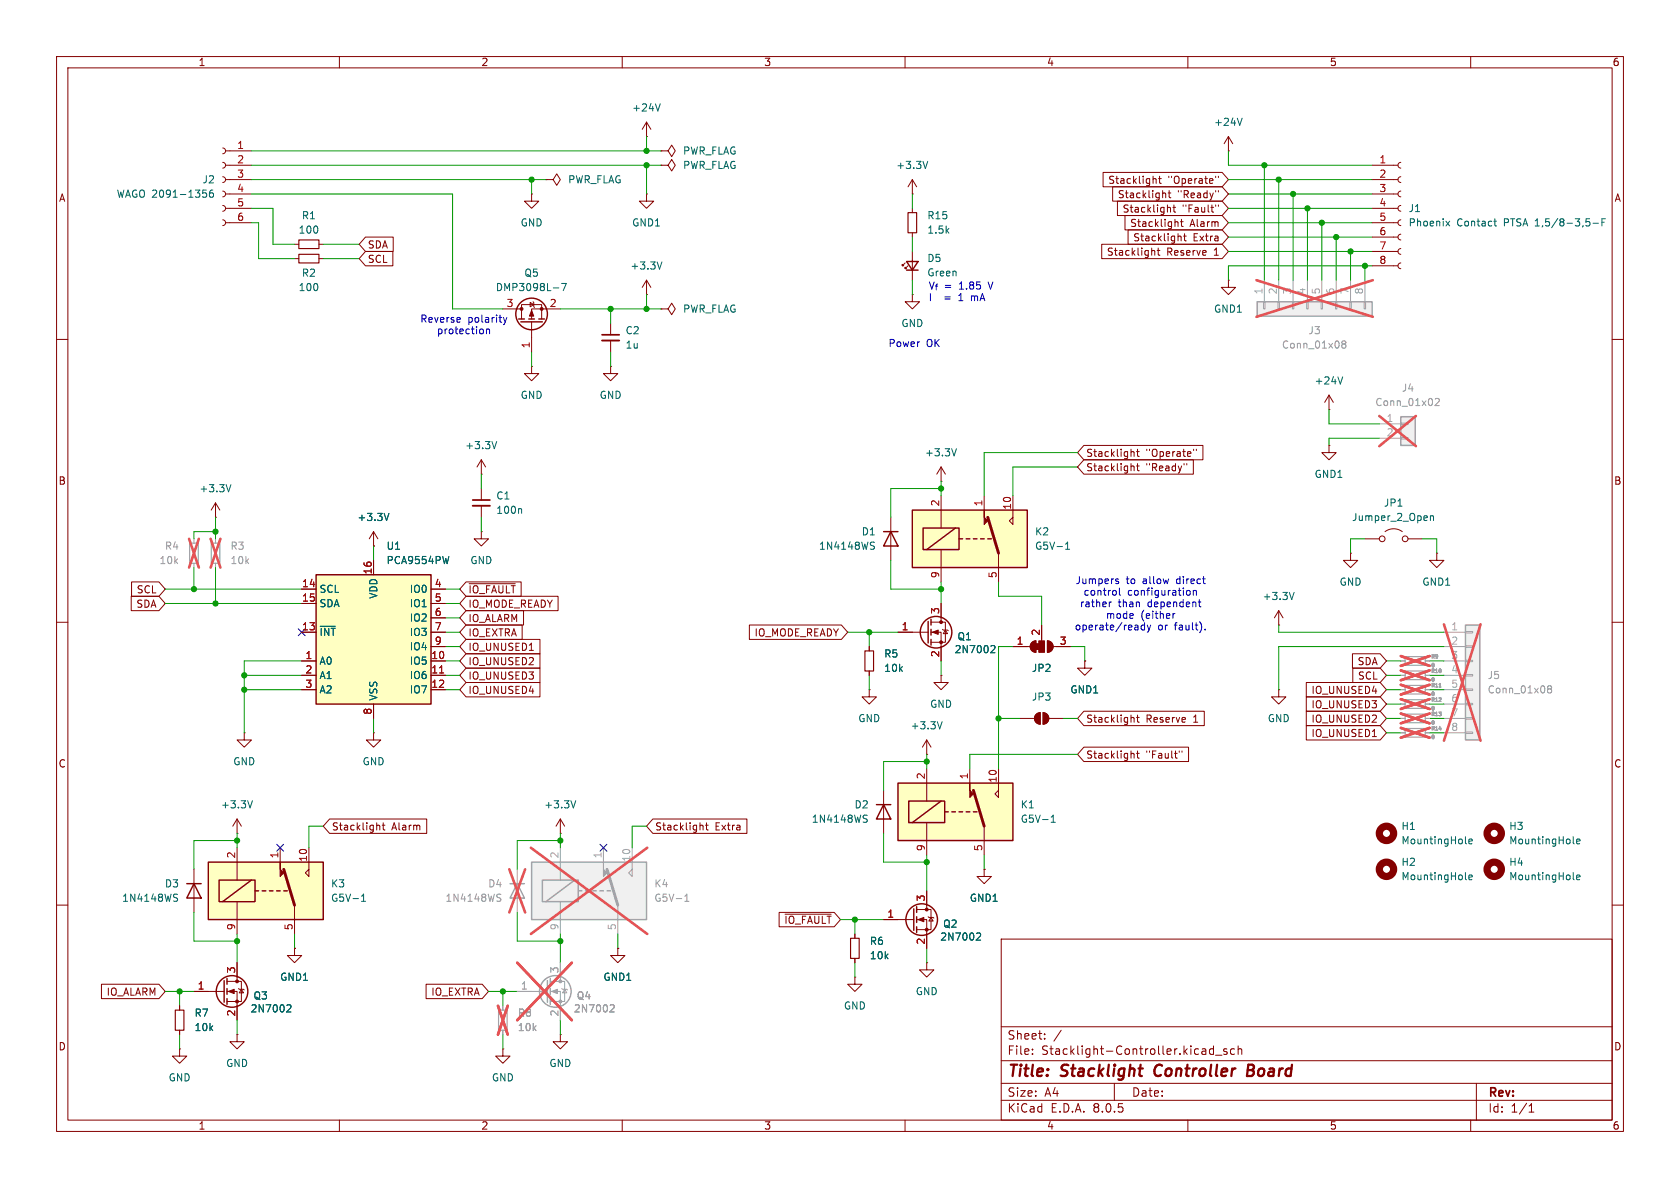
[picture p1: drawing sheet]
<svg xmlns="http://www.w3.org/2000/svg" width="297mm" height="210mm" viewBox="0 0 297 210" stroke-linecap="round" stroke-linejoin="round" font-family="sans-serif">
<g fill="none" stroke="#840000" stroke-width=".18">
<path d="M10 10h277v190h-277zM12 12h273v186h-273zM60 10v2M110 10v2M160 10v2M210 10v2M260 10v2M10 60h2M285 60h2M234.9 72.4h.1M234.9 78.7v1.3h-1.2l1.2 1.3 1.3-1.3h-1.3M234.9 78.7h.1"/>
<path d="M234.9 69.9l.8 1.2M234.9 69.9v2.5M234.9 69.9l-.7 1.2M10 110h2M153.7 114.3v.8M153.7 118.6v.8M179.1 114.3h3M182.4 113.6l.7-.3v2a1.02 1.02 0 0 1-.9-.6 1.02 1.02 0 0 1 .2-1.1zM184.1 110.5v2.8M185.2 113.3a1.02 1.02 0 0 1 1 1 1.02 1.02 0 0 1-1 1zM186.2 114.3h3M285 110h2"/>
<path d="M153.7 121.9v1.3h1.2l-1.2 1.3-1.3-1.3h1.3M153.7 121.9h.1M10 160h2M285 160h2M177 166h108v32h-108zM60 198v2M110 198v2M160 198v2M177 194.5h108M177 191.5h108M177 187.5h108M177 181.5h108"/>
<path d="M182.5 186.3v.1M182.5 185.5v.1M184.7 183.6v.1M184.7 182.8v.1M187.6 182.1l-1.3 2M197 191.5v3M210 198v2M214.5 184.9v1.5M214.5 185.5l-.4-.1-.3 .3v.4l.2 .2h.5M214.9 186.5h1.1M216.9 185.5l-.4-.1-.2 .2 .1 .2 .5 .2v.3h-.6M218.2 185.5l-.4-.1-.3 .3v.4l.2 .2h.5"/>
<path d="M218.9 185.5l.2-.1 .4 .1v.9M218.9 184.9v1.5M260 198v2M261 191.5v6.5M270.3 196.6h.9M270.3 195.5l.4-.4v1.5"/>
</g>
<path d="M204.4 188.5a1.27 1.27 0 0 0 0 1.6M220.6 189.2h.6M221.2 189.2l.3 .1M221.4 188.2h-.7l-.3 2 1-.1M221.4 189.1l-.2 .1" fill="none" stroke="#840000" stroke-width=".4"/>
<g fill="#840000" stroke="#840000" stroke-width=".18">
<path d="M183.1 113.8h.5v1h-.5z"/>
<path d="M182.4 113.6l.7-.3v2a1.02 1.02 0 0 1-.9-.6 1.02 1.02 0 0 1 .2-1.1z"/>
<path d="M183.6 113.3h1.1v2h-1.1z"/>
<path d="M185.2 113.3a1.02 1.02 0 0 1 1 1 1.02 1.02 0 0 1-1 1z"/>
</g>
<path d="M237.4 66.6l-.5 1.3" fill="none" stroke="#006464" stroke-width=".18"/>
<path d="M152.9 115.1h1.5v3.5h-1.5z" fill="none" stroke="#840000" stroke-width=".2"/>
<path d="M247.6 73.7h2.6v5h-2.6z" fill="#f0f0f0"/>
<path d="M243.8 74.9h3.8M243.8 77.5h3.8M247.6 77.3h1.3v.3h-1.3zM247.6 74.8h1.3v.3h-1.3z" fill="none" stroke="#a1a1a1" stroke-width=".18"/>
<path d="M247.6 73.7h2.6v5h-2.6z" fill="none" stroke="#a1a1a1" stroke-width=".25"/>
<path d="M253.7 70.6l.5-.2 .3 .4-.8 .9h.8" fill="none" stroke="#989898" stroke-width=".18"/>
<path d="M243.8 73.5l6.5 5.4M250.3 73.5l-6.5 5.4" fill="none" stroke="#e65255" stroke-width=".46"/>
<path d="M222.2 53.3h20.4v2.6h-20.4z" fill="#f0f0f0"/>
<g fill="none" stroke="#a1a1a1" stroke-width=".18">
<path d="M223.4 53.3h.2v1.3h-.2zM223.5 49.5v3.8M225.9 53.3h.3v1.3h-.3zM226.1 49.5v3.8M228.5 53.3h.2v1.3h-.2zM228.6 49.5v3.8M231 53.3h.3v1.3h-.3zM231.1 49.5v3.8M233.6 53.3h.2v1.3h-.2zM233.7 49.5v3.8M236.1 53.3h.2v1.3h-.2zM236.2 49.5v3.8"/>
<path d="M238.6 53.3h.3v1.3h-.3zM238.8 49.5v3.8M241.2 53.3h.2v1.3h-.2zM241.3 49.5v3.8"/>
</g>
<path d="M222.2 53.3h20.4v2.6h-20.4z" fill="none" stroke="#a1a1a1" stroke-width=".25"/>
<path d="M237.5 60.8l-.3-.2 .3-.3h.2l.2 .2-.2 .3M237.5 60.8l-.3 .3 .1 .3 .2 .1h.3l.1-.2v-.2l-.2-.3M237.5 60.8h.2" fill="none" stroke="#989898" stroke-width=".18"/>
<path d="M222.1 49.5l20.6 6.5M242.7 49.5l-20.6 6.5" fill="none" stroke="#e65255" stroke-width=".46"/>
<path d="M238.8 97.8v1.3h1.2l-1.2 1.2-1.3-1.2h1.3M238.8 97.8h.1M226.1 110.5h.1M226.1 108l-.8 1.2M226.1 108v2.5M226.1 108l.7 1.2" fill="none" stroke="#840000" stroke-width=".18"/>
<path d="M228.8 104.7l-.4 1.3" fill="none" stroke="#006464" stroke-width=".18"/>
<path d="M161.3 90.2h20.3v10.1h-20.3z" fill="#ffffc2"/>
<g fill="none" stroke="#840000" stroke-width=".18">
<path d="M166.4 85.1h.1M166.4 82.6v2.5M166.4 87.6v5.7M166.4 97.2v5.7M166.4 82.6l-.8 1.2M166.4 82.6l.7 1.2M174 87.6v2.6M176.5 97.8v5.1M179.1 87.6v5.1l-.7-.6 .7-.7M241.3 95.3h2.5M244.9 94a2.54 2.54 0 0 1 3 0M248.9 95.3h2.6"/>
<path d="M158.7 111.8h5.4M164.6 111.8h1.8v5M164.6 110h2.5v3.5h-2.5M166.4 119.4v1.3h1.2l-1.2 1.2-1.3-1.2h1.3M166.4 119.4h.1M166.4 106.7v3.3M166.6 111.3l.2 .1h.7l.1 .1M167.1 111.4l.4 .6h-.7zM163.8 133.4h.1M163.8 130.8l-.7 1.3M163.8 130.8v2.6M163.8 130.8l.8 1.3"/>
<path d="M180.3 127h2.6M183.2 126.3l.7-.3v2a1.02 1.02 0 0 1-.9-.6 1.02 1.02 0 0 1 .2-1.1zM184.4 126a1.02 1.02 0 0 1 1 1 1.02 1.02 0 0 1-1 1zM185.4 127h2.6M99.1 182.9v1.3h1.2l-1.2 1.2-1.3-1.2h1.3M99.1 182.9h.1"/>
<circle cx="244.3" cy="95.3" r=".51"/>
<circle cx="248.4" cy="95.3" r=".51"/>
</g>
<g fill="none" stroke="#840000" stroke-width=".25">
<path d="M161.3 90.2h20.3v10.1h-20.3zM163.2 93.3h6.3v3.9h-6.3zM168.9 93.3l-5.1 3.9M169.5 95.3h.7M170.8 95.3h.6M172.1 95.3h.6M173.4 95.3h.6M174.6 95.3h.7M164.1 109.9v3.8M164.6 109.5v1M164.6 111.3v1M164.6 113v1"/>
<circle cx="165.5" cy="111.8" r="2.79"/>
</g>
<path d="M174.6 91.4l1.9 6.4" fill="none" stroke="#840000" stroke-width=".51"/>
<g fill="#840000" stroke="#840000" stroke-width=".18">
<path d="M174 90.2v1.2l.6 .7-.6 .6z"/>
<path d="M164.8 111.8l1.1-.4v.7z"/>
<path d="M183.2 126.3l.7-.3v2a1.02 1.02 0 0 1-.9-.6 1.02 1.02 0 0 1 .2-1.1z"/>
<path d="M184.4 126a1.02 1.02 0 0 1 1 1 1.02 1.02 0 0 1-1 1z"/>
<circle cx="166.4" cy="113.5" r=".25"/>
<circle cx="166.4" cy="110" r=".25"/>
</g>
<path d="M169.1 79.3l-.4 1.3M188.4 97.1h.7M188.4 96.2l.3-.4v1.3M252.9 91.2v.8M252.9 91.3l.2-.1h.3v.8M175.4 114.1l.4 .1 .1 .3-.8 .9h.8M166.6 127.6l-.5 1.2" fill="none" stroke="#006464" stroke-width=".18"/>
<path d="M94 152.4h20.3v10.2h-20.3z" fill="#f0f0f0"/>
<path d="M38.1 95.3v.7M38.1 99.6v.7M99.1 149.9v5.7M99.1 159.4v5.7M106.7 149.9v2.5M111.8 149.9v5l-.7-.6 .7-.6M109.2 160v5.1" fill="none" stroke="#a1a1a1" stroke-width=".18"/>
<path d="M94 152.4h20.3v10.2h-20.3zM95.9 155.6h6.3v3.8h-6.3zM101.6 155.6l-5.1 3.8M102.2 157.5h.7M103.5 157.5h.6M104.8 157.5h.6M106 157.5h.7M107.3 157.5h.6" fill="none" stroke="#a1a1a1" stroke-width=".25"/>
<path d="M107.3 153.7l1.9 6.3" fill="none" stroke="#a1a1a1" stroke-width=".51"/>
<path d="M106.7 152.4v1.3l.6 .6-.6 .6z" fill="#a1a1a1" stroke="#a1a1a1" stroke-width=".18"/>
<path d="M121.1 159.3h.7M121.1 158.4l.3-.3v1.2" fill="none" stroke="#989898" stroke-width=".18"/>
<path d="M37.2 95.3l1.8 5M39 95.3l-1.8 5M93.9 149.9l20.5 15.2M114.4 149.9l-20.5 15.2" fill="none" stroke="#e65255" stroke-width=".46"/>
<path d="M37.3 96h1.6v3.6h-1.6z" fill="none" stroke="#a1a1a1" stroke-width=".2"/>
<path d="M191.8 116.8v1.3h1.2l-1.2 1.3-1.3-1.3h1.3M191.8 116.8h.1" fill="none" stroke="#840000" stroke-width=".18"/>
<path d="M158.7 138.4h20.4v10.2h-20.4z" fill="#ffffc2"/>
<g fill="none" stroke="#840000" stroke-width=".18">
<path d="M85.1 94v1.3h1.3l-1.3 1.2-1.3-1.2h1.3M85.1 94h.1M85.1 83.8h.1M85.1 81.3l-.8 1.3M85.1 81.3v2.5M85.1 86.4v2M85.1 89.4v2M85.1 81.3l.8 1.3M43.2 129.5v1.3h1.2l-1.2 1.3-1.3-1.3h1.3M43.2 129.5h.1M66 129.5v1.3h1.3l-1.3 1.3-1.2-1.3h1.2M66 129.5h.1"/>
<path d="M163.8 135.9v5.7M171.4 135.9v2.5M176.5 135.9v5.1l-.6-.7 .6-.6M34.3 153.7v7.6M163.8 145.4v5.7M163.8 157.5v3.3M174 153.7v1.2h1.3l-1.3 1.3-1.3-1.3h1.3M174 153.7h.1M174 146.1v5M31.7 177.8v.8M34.3 175.3h5.3M40.1 175.3h1.8v5"/>
<path d="M40.1 173.5h2.6v3.5h-2.6M41.9 170.2v3.3M42.2 174.8l.1 .1h.8l.1 .1M42.7 174.9l.4 .6h-.8zM52.1 167.6v1.3h1.2l-1.2 1.3-1.3-1.3h1.3M52.1 167.6h.1M109.2 167.6v1.3h1.3l-1.3 1.3-1.3-1.3h1.3M109.2 167.6h.1M151.1 172.7v1.3h1.3l-1.3 1.3-1.2-1.3h1.2M151.1 172.7h.1M151.1 165.1v.8M151.1 169.4v.8"/>
<path d="M156.2 162.6h5.3M162.1 162.6h1.7v5M162.1 160.8h2.5v3.5h-2.5M163.8 170.2v1.3h1.3l-1.3 1.2-1.2-1.2h1.2M163.8 170.2h.1M164.1 162.1l.1 .1h.8l.1 .1M164.6 162.2l.4 .6h-.8zM31.7 185.4v1.3h1.3l-1.3 1.3-1.2-1.3h1.2M31.7 185.4h.1M31.7 182.1v.8M41.9 182.9v1.3h1.3l-1.3 1.2-1.3-1.2h1.3M41.9 182.9h.1"/>
<path d="M88.9 185.4v1.3h1.3l-1.3 1.3-1.3-1.3h1.3M88.9 185.4h.1"/>
</g>
<g fill="none" stroke="#840000" stroke-width=".25">
<path d="M158.7 138.4h20.4v10.2h-20.4zM33 156.2h2.6M34.3 156.2l1.3 2.6h-2.6zM160.7 141.6h6.3v3.8h-6.3zM166.4 141.6l-5.1 3.8M167 143.5h.6M168.3 143.5h.6M169.5 143.5h.7M170.8 143.5h.6M172.1 143.5h.6M39.6 173.4v3.8M40.1 173v1"/>
<path d="M40.1 174.8v1M40.1 176.5v1M161.5 160.7v3.8M162.1 160.3v1M162.1 162.1v1M162.1 163.8v1"/>
<circle cx="41" cy="175.3" r="2.79"/>
<circle cx="162.9" cy="162.6" r="2.79"/>
</g>
<path d="M172.1 139.7l1.9 6.4" fill="none" stroke="#840000" stroke-width=".51"/>
<g fill="#840000" stroke="#840000" stroke-width=".18">
<path d="M171.4 138.4v1.3l.7 .6-.7 .7z"/>
<path d="M162.3 162.6l1-.4v.7z"/>
<path d="M40.4 175.3l1-.4v.7z"/>
<circle cx="163.8" cy="164.3" r=".25"/>
<circle cx="163.8" cy="160.8" r=".25"/>
<circle cx="41.9" cy="177" r=".25"/>
<circle cx="41.9" cy="173.5" r=".25"/>
</g>
<path d="M87.8 78l-.4 1.3M92 89.9l.2 .2v.7M30.9 158.7l.4 .1 .1 .3-.2 .2h-.3M30.9 158.1h.5M185.8 145.4h.8M185.8 144.5l.4-.4v1.3M50.9 177.6l.4 .1 .1 .3-.7 .9h.7M172.8 164.9l.4 .1 .2 .3-.8 .9h.8" fill="none" stroke="#006464" stroke-width=".18"/>
<path d="M88.1 178.6h1.6v3.5h-1.6z" fill="none" stroke="#a1a1a1" stroke-width=".2"/>
<path d="M88.9 177.8v.8M91.4 175.3h5.4M97.3 175.3h1.8v5M97.3 173.5h2.5v3.5h-2.5M99.1 170.2v3.3M99.3 174.8l.1 .1h.8l.1 .1M99.8 174.9l.4 .6h-.8zM88.9 182.1v.8" fill="none" stroke="#a1a1a1" stroke-width=".18"/>
<path d="M88 177.8l1.8 5.1M89.8 177.8l-1.8 5.1M91.4 170.2l9.7 10.1M101.1 170.2l-9.7 10.1" fill="none" stroke="#e65255" stroke-width=".46"/>
<g fill="none" stroke="#a1a1a1" stroke-width=".25">
<path d="M96.8 173.4v3.8M97.3 173v1M97.3 174.8v1M97.3 176.5v1"/>
<circle cx="98.2" cy="175.3" r="2.79"/>
</g>
<g fill="#a1a1a1" stroke="#a1a1a1" stroke-width=".18">
<path d="M97.5 175.3l1.1-.4v.7z"/>
<circle cx="99.1" cy="177" r=".25"/>
<circle cx="99.1" cy="173.5" r=".25"/>
</g>
<path d="M108 177.6l.5 .1 .1 .3-.8 .9h.8" fill="none" stroke="#989898" stroke-width=".18"/>
<path d="M31 178.6h1.5v3.5h-1.5zM150.4 165.9h1.5v3.5h-1.5z" fill="none" stroke="#840000" stroke-width=".2"/>
<path d="M83.6 89.4h3" fill="none" stroke="#840000" stroke-width=".33"/>
<path d="M83.6 88.4h3" fill="none" stroke="#840000" stroke-width=".3"/>
<path d="M36.8 152.4h20.3v10.2h-20.3z" fill="#ffffc2"/>
<g fill="none" stroke="#840000" stroke-width=".18">
<path d="M242.6 39.4h4.5M242.6 36.8h4.5M242.6 34.3h4.5M242.6 31.8h4.5M242.6 29.2h4.5M247.6 38.9l-.3 .1-.2 .4 .2 .3 .3 .2M247.6 36.3l-.3 .2-.2 .3 .2 .4 .3 .1M247.6 33.8l-.3 .1-.2 .4 .2 .3 .3 .2M247.6 31.2l-.3 .2-.2 .4 .2 .3 .3 .2M247.6 28.7l-.3 .2-.2 .3 .2 .4 .3 .1M242.6 47h4.5M242.6 44.5h4.5"/>
<path d="M242.6 41.9h4.5M247.6 46.5l-.3 .1-.2 .4 .2 .3 .3 .2M247.6 43.9l-.3 .2-.2 .4 .2 .3 .3 .2M247.6 41.4l-.3 .2-.2 .3 .2 .4 .3 .1M254 97.8v1.3h1.3l-1.3 1.2-1.3-1.2h1.3M254 97.8h.1M156.2 139.7v7.6M41.9 149.9v5.7M41.9 159.4v5.7M49.5 149.9v2.5M54.6 149.9v5l-.6-.6 .6-.6M52.1 160v5.1"/>
</g>
<path d="M36.8 152.4h20.3v10.2h-20.3zM38.7 155.6h6.4v3.8h-6.4zM44.4 155.6l-5 3.8M45.1 157.5h.6M46.4 157.5h.6M47.6 157.5h.7M48.9 157.5h.6M50.2 157.5h.6M154.9 142.2h2.6M156.2 142.2l1.3 2.6h-2.6z" fill="none" stroke="#840000" stroke-width=".25"/>
<path d="M50.2 153.7l1.9 6.3" fill="none" stroke="#840000" stroke-width=".51"/>
<path d="M49.5 152.4v1.3l.7 .6-.7 .6z" fill="#840000" stroke="#840000" stroke-width=".18"/>
<g fill="none" stroke="#006464" stroke-width=".18">
<path d="M255.6 39.1l.7 .8M256.3 39.1l-.7 .8M264.1 39.1h.5M264.3 38.7v1.1l.3 .1M280.4 38.7h.6M280.8 39.2l.3 .2v.3l-.3 .2M281.6 39.5h1M283.2 39.3h.4M283.8 38.7h-.6v1.2M63.9 159.3h.7M63.9 158.4l.4-.3v1.2M152.8 144.7l.4 .1 .1 .3-.2 .3h-.3"/>
<path d="M152.8 144.1h.5"/>
</g>
<path d="M259.1 110.5h2.5v20.3h-2.5z" fill="#f0f0f0"/>
<g fill="none" stroke="#a1a1a1" stroke-width=".18">
<path d="M247.6 116.8h.8M247.6 119.4h.8M252 116.8h.7M252 119.4h.7M255.3 111.8h3.8M255.3 114.3h3.8M255.3 116.8h3.8M255.3 119.4h3.8M259.1 119.3h1.2v.2h-1.2zM259.1 116.7h1.2v.3h-1.2zM259.1 114.2h1.2v.2h-1.2zM259.1 111.6h1.2v.3h-1.2z"/>
<path d="M247.6 121.9h.8M247.6 124.5h.8M247.6 127h.8M247.6 129.5h.8M252 121.9h.7M252 124.5h.7M252 127h.7M252 129.5h.7M255.3 121.9h3.8M255.3 124.5h3.8M255.3 127h3.8M255.3 129.5h3.8"/>
<path d="M259.1 129.4h1.2v.3h-1.2zM259.1 126.9h1.2v.2h-1.2zM259.1 124.3h1.2v.3h-1.2zM259.1 121.8h1.2v.2h-1.2z"/>
</g>
<path d="M259.1 110.5h2.5v20.3h-2.5z" fill="none" stroke="#a1a1a1" stroke-width=".25"/>
<path d="M254.4 128.9h.4M254.4 121.4h.4M273.8 121.8l-.2-.3 .2-.3h.3l.2 .3-.2 .3M273.8 121.8l-.2 .2v.3l.2 .2h.3l.2-.2v-.3l-.2-.2M273.8 121.8h.3" fill="none" stroke="#989898" stroke-width=".18"/>
<g fill="none" stroke="#e65255" stroke-width=".46">
<path d="M247.6 116l5.1 1.7M247.6 118.5l5.1 1.7M252.7 116l-5.1 1.7M252.7 118.5l-5.1 1.7M255.3 110.4l6.4 20.5M261.7 110.4l-6.4 20.5M247.6 123.6l5.1 1.7M247.6 126.1l5.1 1.8M247.6 128.7l5.1 1.7M247.6 121.1l5.1 1.7M252.7 123.6l-5.1 1.7M252.7 126.1l-5.1 1.8"/>
<path d="M252.7 128.7l-5.1 1.7M252.7 121.1l-5.1 1.7"/>
</g>
<g fill="none" stroke="#840000" stroke-width=".18">
<path d="M94 34.3v1.3h1.2l-1.2 1.2-1.3-1.2h1.3M94 34.3h.1M107.9 57.2v2M217.2 49.5v1.3h-1.3l1.3 1.3 1.2-1.3h-1.2M217.2 49.5h.1M94 64.8v1.2h1.2l-1.2 1.3-1.3-1.3h1.3M94 64.8h.1M107.9 64.8v1.2h1.3l-1.3 1.3-1.2-1.3h1.2M107.9 64.8h.1M107.9 60.2v2M66 96.5h.1M66 94l-.7 1.3"/>
<path d="M66 94v2.5M66 94l.8 1.3"/>
</g>
<path d="M248.4 116.1h3.6v1.5h-3.6zM248.4 118.6h3.6v1.5h-3.6zM248.4 123.7h3.6v1.5h-3.6zM248.4 126.2h3.6v1.6h-3.6zM248.4 128.8h3.6v1.5h-3.6zM248.4 121.2h3.6v1.5h-3.6z" fill="none" stroke="#a1a1a1" stroke-width=".2"/>
<path d="M106.4 60.2h3.1" fill="none" stroke="#840000" stroke-width=".33"/>
<path d="M106.4 59.2h3.1" fill="none" stroke="#840000" stroke-width=".3"/>
<path d="M68.8 90.7l-.5 1.3" fill="none" stroke="#006464" stroke-width=".18"/>
<path d="M55.9 101.6h20.3v22.9h-20.3z" fill="#ffffc2"/>
<g fill="none" stroke="#840000" stroke-width=".25">
<path d="M91.7 56.4h1M92.1 56.9h3.8M93.5 56.4h1M95.2 56.4h1.1M160.3 46.2h2l-1 1.6zM160.3 47.8h2M156.2 94h2.5M157.5 94l1.2 2.5h-2.5zM55.9 101.6h20.3v22.9h-20.3z"/>
<circle cx="94" cy="55.5" r="2.79"/>
</g>
<g fill="none" stroke="#840000" stroke-width=".18">
<path d="M39.4 38.9l.3 .1 .2 .4-.2 .3-.3 .2M39.4 36.3l.3 .2 .2 .3-.2 .4-.3 .1M39.4 33.8l.3 .1 .2 .4-.2 .3-.3 .2M39.4 31.2l.3 .2 .2 .4-.2 .3-.3 .2M39.4 28.7l.3 .2 .2 .3-.2 .4-.3 .1M39.4 26.2l.3 .1 .2 .4-.2 .3-.3 .2M39.9 39.4h4.5M39.9 36.8h4.5M39.9 34.3h4.5M39.9 31.8h4.5M39.9 29.2h4.5M39.9 26.7h4.5"/>
<path d="M96.5 31.8h1.3l.6-1.1 .7 1.1-.7 1-.6-1M96.5 31.8h.1M114.3 24.1h.1M114.3 34.3v1.3h1.3l-1.3 1.2-1.3-1.2h1.3M114.3 34.3h.1M114.3 21.6l-.8 1.3M114.3 21.6v2.5M114.3 21.6l.8 1.3M116.8 26.7h1.3l.6-1 .7 1-.7 1-.6-1M116.8 26.7h.1M116.8 29.2h1.3l.6-1 .7 1-.7 1-.6-1M116.8 29.2h.1"/>
<path d="M161.3 34.3h.1M161.3 31.8l-.8 1.2M161.3 31.8v2.5M161.3 36.8v.8M161.3 31.8l.8 1.2M195 30.5h21.1l1.1 1.3-1.1 1.2h-21.1zM196.7 33h19.4l1.1 1.3-1.1 1.3h-19.4zM197.5 35.6h18.6l1.1 1.2-1.1 1.3h-18.6zM198.9 38.1h17.2l1.1 1.3-1.1 1.2h-17.2zM204 31.6l.4 .2v.6M204.8 31.6h.5M205 31.2v1l.3 .2"/>
<path d="M205.7 34.1l.4 .2v.7M206.5 34.1h.5M206.6 36.7l.3 .1v.7M206.7 33.7v1.1l.3 .2M207.4 36.7h.4M207.5 36.2v1.1l.3 .2M207.9 39.2l.4 .2v.6M208.7 39.2h.5M208.9 38.8v1.1l.3 .1M214.9 31.2v.2M214.9 36.2v.3M215.4 31.2v.2"/>
<path d="M215.4 33.7v.2M215.4 36.2v.3M217.2 26.7h.1M217.2 24.1l-.8 1.3M217.2 24.1v2.6M217.2 24.1l.7 1.3M52.1 45.7h.7M52.1 43.2h.7M56.4 45.7h.7M56.4 43.2h.7M64.6 44.4h4.9v2.6h-4.9l-1.1-1.3zM64.6 41.9h4.9v2.6h-4.9l-1.1-1.3z"/>
<path d="M88.9 54.6h3.3M92.2 56.4v-2.6h3.6v2.6M93.7 53.5l.7 .3-.7 .4zM94 56.9v5.3M94.2 53.3l.2 .2v.7l.1 .2M99.1 54.6h-5.1v1.8M114.3 52.1h.1M114.3 49.5v2.6M114.3 49.5l-.8 1.3M114.3 49.5l.8 1.3M116.8 54.6h1.3l.6-1 .7 1-.7 1-.6-1M116.8 54.6h.1"/>
<path d="M160 46.5l-.5 .5v-.3v.3h.3M160.5 47l-.5 .5v-.3v.3h.3M161.3 52.1v1.2h1.3l-1.3 1.3-1.3-1.3h1.3M161.3 52.1h.1M161.3 41.1v.8M161.3 44.5v5M194.8 43.2h21.3l1.1 1.3-1.1 1.2h-21.3zM199.4 40.6h16.7l1.1 1.3-1.1 1.3h-16.7zM203.8 44.3l.4 .2v.6M204.6 44.3h.5M204.8 43.9v1l.3 .2M208.4 41.7l.4 .2v.7"/>
<path d="M209.2 41.7h.5M209.4 41.3v1.1l.3 .2M191.6 78.7h21.1v2.6h-21.1l-1.1-1.3zM200.1 79.8l.4 .2v.7M200.9 79.8h.5M201.1 79.4v1.1l.3 .2M211 79.4v.3M211.5 79.4v.3M38.1 91.4h.1M38.1 88.9l-.8 1.3M38.1 88.9v2.5M38.1 88.9l.8 1.3"/>
<path d="M66 96.5h.1M66 99.1v2.5M157.5 91.4v7.7M191.6 81.3h19.4v2.5h-19.4l-1.1-1.2zM200.1 82.4l.4 .2v.6M200.9 82.4h.5M201.1 82v1l.3 .2M209.8 82v.2M23.2 105.4h4.9l1.1 1.3-1.1 1.3h-4.9zM23.3 102.9h4.8l1.1 1.2-1.1 1.3h-4.8zM53.3 116.8h2.6M53.3 119.4h2.6"/>
<path d="M53.3 111.8h2.6M53.3 104.1h2.6M53.3 106.7h2.6M76.2 116.8h2.5M76.2 119.4h2.5M76.2 111.8h2.5M76.2 104.1h2.5M76.2 106.7h2.5M76.2 109.2h2.5M76.2 114.3h2.5M82.4 118.1h13.1v2.6h-13.1l-1.1-1.3zM82.4 115.6h13.1v2.5h-13.1l-1.1-1.3z"/>
<path d="M82.4 113h13.1v2.6h-13.1l-1.1-1.3zM82.4 105.4h16.3v2.6h-16.3l-1.1-1.3zM82.4 102.9h9.7v2.5h-9.7l-1.1-1.3zM82.4 110.5h9.9v2.5h-9.9l-1.1-1.2zM82.4 107.9h10.2v2.6h-10.2l-1.1-1.3zM82.9 103.2h8.2M93.6 115h.7M132.5 110.5h16.2l1.2 1.3-1.2 1.2h-16.2zM153.7 114.3v.8M153.7 118.6v.8M158.7 111.8h2.6M166.4 106.7v2.5"/>
<path d="M166.4 114.3v2.5M179.1 114.3h2.5M184.1 110.5v2.5M186.7 114.3h2.5M191.8 116.8h.1M239.1 115.6h4.9l1.1 1.2-1.1 1.3h-4.9zM239.2 118.1h4.8l1.1 1.3-1.1 1.3h-4.8zM53.3 121.9h2.6M66 124.5v2.5M76.2 121.9h2.5M82.4 120.6h13.1v2.6h-13.1l-1.1-1.3zM191.6 125.7h21.3v2.6h-21.3l-1.1-1.3z"/>
<path d="M191.6 132.1h18.5v2.5h-18.5l-1.1-1.2zM200.1 126.8l.4 .2v.7M200.1 133.2l.4 .2v.6M200.9 126.8h.5M200.9 133.2h.5M201.1 126.4v1.1l.3 .2M201.1 132.8v1l.3 .2M208.5 132.8v.2M209 132.8v.2M226.1 121.9v1.3h1.2l-1.2 1.3-1.3-1.3h1.3M226.1 121.9h.1M230.9 125.7h13.1l1.1 1.3-1.1 1.3h-13.1z"/>
<path d="M230.9 128.3h13.1l1.1 1.2-1.1 1.3h-13.1zM230.9 123.2h13.1l1.1 1.3-1.1 1.2h-13.1zM230.9 120.6h13.1l1.1 1.3-1.1 1.3h-13.1zM242.6 130.2h.7M41.9 147.3h.1M41.9 144.8l-.8 1.3M41.9 144.8v2.5M41.9 144.8l.8 1.3M58.3 144.8h17.1v2.5h-17.1l-1.2-1.2zM66.8 145.9l.3 .2v.6M67.6 145.9h.5M67.8 145.5v1l.3 .2"/>
<path d="M99.1 147.3h.1M99.1 144.8l-.8 1.3M99.1 144.8v2.5M99.1 144.8l.7 1.3M115.4 144.8h16.6v2.5h-16.6l-1.1-1.2zM123.9 145.9l.4 .2v.6M124.7 145.9h.5M124.9 145.5v1l.3 .2M163.8 157.5v2.5M174 153.7h.1M17.9 174h10.2l1.1 1.3-1.1 1.2h-10.2zM31.7 177.8v.8"/>
<path d="M34.3 175.3h2.5M41.9 170.2v2.5M41.9 177.8v2.5M52.1 167.6h.1M75.3 174h9.9l1.2 1.3-1.2 1.2h-9.9zM109.2 167.6h.1M137.7 161.3h9.8l1.1 1.3-1.1 1.2h-9.8zM138.8 161.6h8.1M151.1 165.1v.8M151.1 169.4v.8M156.2 162.6h2.5M163.8 165.1v2.5"/>
<path d="M31.7 182.1v.8"/>
</g>
<path d="M77.7 119h.7" fill="none" stroke="#a90000" stroke-width=".18"/>
<g fill="none" stroke="#006464" stroke-width=".18">
<path d="M116.7 18.4l-.4 1.2M36.5 33.6h-.6l-.1 .6 .2-.1h.4l.1 .2v.4l-.2 .2-.5-.2M37.6 33.6l-.3 .1a.86 .86 0 0 0 0 1.2l.4-.2v-.4l-.2-.2h-.4l-.1 .2M164 28.5l-.4 1.3M219.6 20.9l-.4 1.3M97.8 50.9h1M99.3 50.1h.8l-.5 1.3M117 46.3l-.4 1.3M40.8 85.7l-.4 1.2M68.8 90.7l-.5 1.3M79.4 98.4l-.4 1.2M154.1 96.4l.4 .2 .1 .3-.3 .2h-.3"/>
<path d="M154.1 95.8l.5 .1M56.6 110.7h2.7M175.4 114.1l.4 .1 .1 .3-.8 .9h.8M44.6 141.5l-.4 1.3M101.8 141.5l-.4 1.3M259.1 149l.2 .2M259.1 155.3l.2 .2M259.7 148.7l.6-.1-.1-.2-.3-.1-.2 .2v.6h.5M259.7 155.1l.6-.1-.1-.3h-.3l-.2 .2v.6h.5M278.1 155.3l.2 .2M278.1 149l.2 .2M278.7 148.7l.6-.1v-.2l-.4-.1-.2 .2 .1 .6h.5"/>
<path d="M278.7 155.1l.6-.1v-.3h-.4l-.2 .2 .1 .6h.5M50.9 177.6l.4 .1 .1 .3-.7 .9h.7M172.8 164.9l.4 .1 .2 .3-.8 .9h.8"/>
</g>
<path d="M33.5 96h1.6v3.6h-1.6z" fill="none" stroke="#a1a1a1" stroke-width=".2"/>
<g fill="none" stroke="#a1a1a1" stroke-width=".18">
<path d="M34.3 95.3v.7M34.3 99.6v.7M247.6 116.8h.8M247.6 119.4h.8M252 116.8h.7M252 119.4h.7M247.6 124.5h.8M247.6 127h.8M247.6 129.5h.8M247.6 121.9h.8M252 124.5h.7M252 127h.7"/>
<path d="M252 129.5h.7M252 121.9h.7M91.4 153.7v7.6M88.9 177.8v.8M91.4 175.3h2.6M99.1 170.2v2.5M99.1 177.8v2.5M88.9 182.1v.8"/>
</g>
<g fill="none" stroke="#e65255" stroke-width=".46">
<path d="M33.4 95.3l1.8 5M35.2 95.3l-1.8 5M247.6 116l5.1 1.7M247.6 118.5l5.1 1.7M252.7 116l-5.1 1.7M252.7 118.5l-5.1 1.7M247.6 123.6l5.1 1.7M247.6 126.1l5.1 1.8M247.6 128.7l5.1 1.7M247.6 121.1l5.1 1.7M252.7 123.6l-5.1 1.7M252.7 126.1l-5.1 1.8"/>
<path d="M252.7 128.7l-5.1 1.7M252.7 121.1l-5.1 1.7M90 153.7l2.8 7.6M92.8 153.7l-2.8 7.6M88 177.8l1.8 5.1M89.8 177.8l-1.8 5.1M91.4 170.2l9.7 10.1M101.1 170.2l-9.7 10.1"/>
</g>
<g fill="none" stroke="#840000" stroke-width="1.3">
<circle cx="245.1" cy="153.7" r="1.27"/>
<circle cx="245.1" cy="147.3" r="1.27"/>
<circle cx="264.2" cy="147.3" r="1.27"/>
<circle cx="264.2" cy="153.7" r="1.27"/>
</g>
<path d="M90.2 156.2h2.5M91.4 156.2l1.3 2.6h-2.5z" fill="none" stroke="#a1a1a1" stroke-width=".25"/>
<path d="M254.4 128.9h.4M254.4 121.4h.4M88.1 158.7l.3 .1 .1 .3-.2 .2h-.3M88.1 158.1h.4M108 177.6l.5 .1 .1 .3-.8 .9h.8" fill="none" stroke="#989898" stroke-width=".18"/>
<path d="M160.5 37.6h1.6v3.5h-1.6zM52.8 45h3.6v1.5h-3.6zM52.8 42.4h3.6v1.5h-3.6z" fill="none" stroke="#840000" stroke-width=".2"/>
<g fill="#840000" stroke="#840000" stroke-width=".18">
<path d="M94 54.9l.4 1h-.8z"/>
<circle cx="95.8" cy="54.6" r=".25"/>
<circle cx="92.2" cy="54.6" r=".25"/>
</g>
<g fill="none" stroke="#0000c2" stroke-width=".18">
<path d="M81.3 56.2l.1 .2-.6 .1M85.4 58.3v.6M86 58.2v.8M86.1 58.2l-.1 .1M86.5 58.2v.8M89 56.1l.3 .9M89.3 57l-.3 .4M89.6 56.1l-.3 .9M196.1 106.4v.9M196.5 106.4l-.4 .3M197.2 104.4l.2 .2-.2 .6M197.3 102.7l.5 .2-.1 .2-.3 .1"/>
<path d="M197.3 102.4h.4M197.9 103.9v1.1l.2 .2M201.9 110.6l-.2 .1 .1 .5 .2 .2 .3-.1M202.3 110.1v1.3M202.8 110.5l.3 .9M203.1 111.4l-.3 .4M203.4 110.5l-.3 .9M207.4 108.5v.8M207.5 108.5l-.1 .2M209.9 104.4h.3l.2 .2v.5l-.2 .1h-.3M211 104.5l.1-.1h.3l.1 .8M211 104.4v.8"/>
<path d="M211.8 106.4h.5M212 106v1.1l.3 .2M213 111.2v.2"/>
</g>
<g fill="none" stroke="#009600" stroke-width=".18">
<path d="M44.4 36.8h3.9v6.4h3.8M44.4 31.8h52.1M44.4 39.4h1.3v6.3h6.4M44.4 29.2h72.4M44.4 34.3h35.6v20.3h8.9M44.4 26.7h72.4M94 31.8v2.5M114.3 24.1v2.6M114.3 29.2v5.1M161.3 34.3v2.5M217.2 36.8h25.4M217.2 31.8h25.4"/>
<path d="M217.2 39.4h25.4M217.2 26.7v2.5h25.4M217.2 34.3h25.4M223.5 29.2v20.3M226.1 31.8v17.7M228.6 34.3v15.2M231.1 36.8v12.7M233.7 39.4v10.1M57.1 45.7h6.4M57.1 43.2h6.4M99.1 54.6h17.7M107.9 54.6v2.6"/>
<path d="M114.3 52.1v2.5M161.3 41.9v2.6M161.3 49.5v2.6M217.2 44.5h25.4M217.2 41.9h25.4M236.2 41.9v7.6M238.8 44.5v5M241.3 47v2.5M242.6 47h-25.4v2.5M94 62.2v2.6M107.9 62.2v2.6M234.9 72.4v2.5h8.9"/>
<path d="M243.8 77.5h-8.9v1.2M38.1 91.4v3.9M38.1 94h-3.8v1.3M66 96.5v2.6M85.1 83.8v2.6M85.1 91.4v2.6M157.5 99.1v5h8.9M166.4 85.1v2.5M166.4 86.4h-8.9v5M190.5 82.6h-11.4v5M190.5 80h-16.5v7.6M241.3 95.3h-2.5v2.5"/>
<path d="M251.5 95.3h2.5v2.5M29.2 106.7h24.1M29.2 104.1h24.1M34.3 100.3v3.8M38.1 100.3v6.4M43.2 119.4h10.1M53.3 116.8h-10.1v12.7M78.7 109.2h2.6M78.7 111.8h2.6M78.7 116.8h2.6M78.7 114.3h2.6M78.7 106.7h2.6"/>
<path d="M78.7 104.1h2.6M78.7 119.4h2.6M149.9 111.8h8.8M153.7 111.8v2.5M153.7 119.4v2.5M166.4 102.9v3.8M166.4 116.8v2.6M176.5 102.9v2.5h7.6v5.1M179.1 114.3h-2.6v21.6M189.2 114.3h2.6v2.5M226.1 110.5v1.3h29.2M245.1 116.8h2.5"/>
<path d="M245.1 119.4h2.5M252.7 116.8h2.6M252.7 119.4h2.6M255.3 114.3h-29.2v7.6M43.2 121.9h10.1M66 127v2.5M78.7 121.9h2.6M163.8 133.4v2.5M163.8 134.6h-7.6v5.1M176.5 127h3.8M188 127h2.5M190.5 133.4h-19.1v2.5"/>
<path d="M245.1 127h2.5M245.1 121.9h2.5M245.1 124.5h2.5M245.1 129.5h2.5M252.7 127h2.6M252.7 121.9h2.6M252.7 124.5h2.6M252.7 129.5h2.6M41.9 148.6h-7.6v5.1M41.9 147.3v2.6M57.1 146.1h-2.5v3.8M99.1 147.3v2.6"/>
<path d="M99.1 148.6h-7.7v5.1M114.3 146.1h-2.5v3.8M156.2 147.3v5.1h7.6M163.8 151.1v6.4M174 151.1v2.6M29.2 175.3h5.1M31.7 175.3v2.5M34.3 161.3v5.1h7.6M41.9 165.1v5.1M52.1 165.1v2.5M86.4 175.3h5M88.9 175.3v2.5"/>
<path d="M91.4 161.3v5.1h7.7M99.1 165.1v5.1M109.2 165.1v2.5M148.6 162.6h7.6M151.1 162.6v2.5M151.1 170.2v2.5M163.8 167.6v2.6M31.7 182.9v2.5M41.9 180.3v2.6M88.9 182.9v2.5M99.1 180.3v2.6"/>
</g>
<path d="M52.7 111.2l1.2 1.2M53.9 111.2l-1.2 1.2M48.9 149.3l1.2 1.2M50.1 149.3l-1.2 1.2M106.1 149.3l1.2 1.2M107.3 149.3l-1.2 1.2" fill="none" stroke="#000084" stroke-width=".18"/>
<g fill="#009600" stroke="#009600" stroke-width=".18">
<circle cx="94" cy="31.8" r=".46"/>
<circle cx="107.9" cy="54.6" r=".46"/>
<circle cx="114.3" cy="26.7" r=".46"/>
<circle cx="114.3" cy="29.2" r=".46"/>
<circle cx="163.8" cy="152.4" r=".46"/>
<circle cx="151.1" cy="162.6" r=".46"/>
<circle cx="38.1" cy="106.7" r=".46"/>
<circle cx="43.2" cy="119.4" r=".46"/>
<circle cx="43.2" cy="121.9" r=".46"/>
<circle cx="38.1" cy="94" r=".46"/>
<circle cx="34.3" cy="104.1" r=".46"/>
<circle cx="41.9" cy="148.6" r=".46"/>
<circle cx="166.4" cy="104.1" r=".46"/>
<circle cx="166.4" cy="86.4" r=".46"/>
<circle cx="114.3" cy="54.6" r=".46"/>
<circle cx="99.1" cy="166.4" r=".46"/>
<circle cx="99.1" cy="148.6" r=".46"/>
<circle cx="88.9" cy="175.3" r=".46"/>
<circle cx="41.9" cy="166.4" r=".46"/>
<circle cx="31.7" cy="175.3" r=".46"/>
<circle cx="238.8" cy="44.5" r=".46"/>
<circle cx="236.2" cy="41.9" r=".46"/>
<circle cx="241.3" cy="47" r=".46"/>
<circle cx="153.7" cy="111.8" r=".46"/>
<circle cx="176.5" cy="127" r=".46"/>
<circle cx="163.8" cy="134.6" r=".46"/>
<circle cx="231.1" cy="36.8" r=".46"/>
<circle cx="233.7" cy="39.4" r=".46"/>
<circle cx="223.5" cy="29.2" r=".46"/>
<circle cx="226.1" cy="31.8" r=".46"/>
<circle cx="228.6" cy="34.3" r=".46"/>
</g>
<g font-size="2.8" fill="#840000">
<text x="178" y="190.9">Title:</text>
<text x="187.7" y="190.9">Stacklight</text>
<text x="204.9" y="190.9">Controller</text>
<text x="222.1" y="190.9">Board</text>
</g>
<g font-size="2.1" fill="#840000">
<text x="178" y="184">Sheet:</text>
<text x="178" y="186.7">File:</text>
<text x="184.1" y="186.7">Stacklight-Controller.kicad_sch</text>
<text x="178" y="196.9">KiCad</text>
<text x="178" y="194.1">Size:</text>
<text x="184.7" y="194.1">A4</text>
<text x="185.7" y="196.9">E.D.A.</text>
<text x="193.3" y="196.9">8.0.5</text>
<text x="200" y="194.1">Date:</text>
<text x="263" y="194.3">Rev:</text>
<text x="263" y="196.9">Id:</text>
<text x="267.1" y="196.9">1/1</text>
</g>
<g font-size="1.8" fill="#840000">
<text x="35" y="11.9">1</text>
<text x="85" y="11.9">2</text>
<text x="135" y="11.9">3</text>
<text x="185" y="11.9">4</text>
<text x="235" y="11.9">5</text>
<text x="285" y="11.9">6</text>
<text x="10.3" y="35.9">A</text>
<text x="195.8" y="32.7">Stacklight</text>
<text x="197.5" y="35.2">Stacklight</text>
<text x="206.5" y="32.7">&quot;Operate&quot;</text>
<text x="208.2" y="35.2">&quot;Ready&quot;</text>
<text x="285.3" y="35.9">A</text>
<text x="198.4" y="37.8">Stacklight</text>
<text x="199.7" y="40.3">Stacklight</text>
<text x="209" y="37.8">&quot;Fault&quot;</text>
<text x="210.4" y="40.3">Alarm</text>
<text x="64.9" y="46.7">SCL</text>
<text x="64.9" y="44.1">SDA</text>
<text x="195.6" y="45.4">Stacklight</text>
<text x="200.2" y="42.9">Stacklight</text>
<text x="206.2" y="45.4">Reserve</text>
<text x="210.9" y="42.9">Extra</text>
<text x="214.7" y="45.4">1</text>
<text x="191.9" y="83.5">Stacklight</text>
<text x="191.9" y="81">Stacklight</text>
<text x="202.6" y="83.5">&quot;Ready&quot;</text>
<text x="202.6" y="81">&quot;Operate&quot;</text>
<text x="10.3" y="85.9">B</text>
<text x="285.3" y="85.9">B</text>
<text x="24" y="107.6">SDA</text>
<text x="24.1" y="105.1">SCL</text>
<text x="82.7" y="107.6">IO_MODE_READY</text>
<text x="82.7" y="105.1">~{IO_FAULT}</text>
<text x="82.7" y="112.7">IO_EXTRA</text>
<text x="82.7" y="110.2">IO_ALARM</text>
<text x="133.3" y="112.7">IO_MODE_READY</text>
<text x="82.7" y="117.8">IO_UNUSED2</text>
<text x="82.7" y="115.3">IO_UNUSED1</text>
<text x="239.9" y="117.8">SDA</text>
<text x="82.7" y="120.3">IO_UNUSED3</text>
<text x="82.7" y="122.9">IO_UNUSED4</text>
<text x="231.7" y="125.4">IO_UNUSED3</text>
<text x="231.7" y="122.9">IO_UNUSED4</text>
<text x="240" y="120.3">SCL</text>
<text x="191.9" y="128">Stacklight</text>
<text x="202.6" y="128">Reserve</text>
<text x="211.1" y="128">1</text>
<text x="231.7" y="128">IO_UNUSED2</text>
<text x="231.7" y="130.5">IO_UNUSED1</text>
<text x="10.3" y="135.9">C</text>
<text x="191.9" y="134.3">Stacklight</text>
<text x="202.6" y="134.3">&quot;Fault&quot;</text>
<text x="285.3" y="135.9">C</text>
<text x="58.6" y="147">Stacklight</text>
<text x="69.2" y="147">Alarm</text>
<text x="115.7" y="147">Stacklight</text>
<text x="126.4" y="147">Extra</text>
<text x="138.6" y="163.5">~{IO_FAULT}</text>
<text x="18.7" y="176.2">IO_ALARM</text>
<text x="76.1" y="176.2">IO_EXTRA</text>
<text x="10.3" y="185.9">D</text>
<text x="285.3" y="185.9">D</text>
<text x="35" y="199.9">1</text>
<text x="85" y="199.9">2</text>
<text x="135" y="199.9">3</text>
<text x="185" y="199.9">4</text>
<text x="235" y="199.9">5</text>
<text x="285" y="199.9">6</text>
</g>
<g font-size="1.8" fill="#006464">
<text x="111.7" y="19.9">+24V</text>
<text x="214.5" y="22.5">+24V</text>
<text x="120.7" y="27.5">PWR_FLAG</text>
<text x="20.5" y="35.2">WAGO 2091-1356</text>
<text x="35.7" y="32.6">J2</text>
<text x="100.3" y="32.6">PWR_FLAG</text>
<text x="120.7" y="30.1">PWR_FLAG</text>
<text x="158.3" y="30.1">+3.3V</text>
<text x="52.7" y="41.5">100</text>
<text x="53.3" y="39">R1</text>
<text x="91.9" y="40.2">GND</text>
<text x="111.7" y="40.2">GND1</text>
<text x="163.8" y="41.5">1.5k</text>
<text x="163.8" y="39">R15</text>
<text x="248.9" y="37.7">J1</text>
<text x="248.9" y="40.2">Phoenix</text>
<text x="257.5" y="40.2">Contact</text>
<text x="266" y="40.2">PTSA 1,5/8-3,5-F</text>
<text x="111.4" y="47.9">+3.3V</text>
<text x="163.8" y="46.5">D5</text>
<text x="52.7" y="51.7">100</text>
<text x="53.3" y="49.1">R2</text>
<text x="87.6" y="51.7">DMP3098L-7</text>
<text x="92.6" y="49.1">Q5</text>
<text x="163.8" y="49.1">Green</text>
<text x="110.5" y="59.3">C2</text>
<text x="120.7" y="55.5">PWR_FLAG</text>
<text x="159.3" y="58">GND</text>
<text x="214.5" y="55.5">GND1</text>
<text x="110.5" y="61.8">1u</text>
<text x="91.9" y="70.7">GND</text>
<text x="105.9" y="70.7">GND</text>
<text x="232.3" y="68.2">+24V</text>
<text x="82.1" y="79.6">+3.3V</text>
<text x="163.4" y="80.9">+3.3V</text>
<text x="35.2" y="87.2">+3.3V</text>
<text x="87.6" y="88.5">C1</text>
<text x="232.3" y="84.7">GND1</text>
<text x="244.6" y="89.8">JP1</text>
<text x="63.1" y="92.3">+3.3V</text>
<text x="87.6" y="91">100n</text>
<text x="152.2" y="94.8">D1</text>
<text x="182.9" y="94.8">K2</text>
<text x="238.9" y="92.3">Jumper_2_Open</text>
<text x="68.2" y="97.4">U1</text>
<text x="68.2" y="99.9">PCA9554PW</text>
<text x="83.1" y="99.9">GND</text>
<text x="144.7" y="97.4">1N4148WS</text>
<text x="182.9" y="97.4">G5V-1</text>
<text x="56.4" y="105">SCL</text>
<text x="56.4" y="107.5">SDA</text>
<text x="66.9" y="105.9" transform="rotate(-90 66.9 105.9)">VDD</text>
<text x="72.3" y="105">IO0</text>
<text x="72.3" y="107.5">IO1</text>
<text x="223.1" y="106.3">+3.3V</text>
<text x="236.7" y="103.7">GND</text>
<text x="251.4" y="103.7">GND1</text>
<text x="56.4" y="112.6">~{INT}</text>
<text x="72.3" y="110.1">IO2</text>
<text x="72.3" y="112.6">IO3</text>
<text x="169.2" y="113.4">Q1</text>
<text x="56.4" y="117.7">A0</text>
<text x="72.3" y="117.7">IO5</text>
<text x="72.3" y="115.2">IO4</text>
<text x="156.2" y="116.4">R5</text>
<text x="156.2" y="119">10k</text>
<text x="168.7" y="115.7">2N7002</text>
<text x="182.3" y="119">JP2</text>
<text x="56.4" y="120.2">A1</text>
<text x="56.4" y="122.8">A2</text>
<text x="66.9" y="124" transform="rotate(-90 66.9 124)">VSS</text>
<text x="72.3" y="120.2">IO6</text>
<text x="72.3" y="122.8">IO7</text>
<text x="164.3" y="125.3">GND</text>
<text x="182.3" y="124.1">JP3</text>
<text x="189.1" y="122.8">GND1</text>
<text x="151.6" y="127.9">GND</text>
<text x="160.9" y="129.1">+3.3V</text>
<text x="224" y="127.9">GND</text>
<text x="41.1" y="135.5">GND</text>
<text x="64" y="135.5">GND</text>
<text x="39" y="143.1">+3.3V</text>
<text x="96.1" y="143.1">+3.3V</text>
<text x="151" y="143.1">D2</text>
<text x="180.3" y="143.1">K1</text>
<text x="143.4" y="145.6">1N4148WS</text>
<text x="180.3" y="145.6">G5V-1</text>
<text x="247.7" y="146.9">H1</text>
<text x="247.7" y="149.5">MountingHole</text>
<text x="266.7" y="146.9">H3</text>
<text x="266.7" y="149.5">MountingHole</text>
<text x="247.7" y="153.3">H2</text>
<text x="247.7" y="155.8">MountingHole</text>
<text x="266.7" y="153.3">H4</text>
<text x="266.7" y="155.8">MountingHole</text>
<text x="21.5" y="159.6">1N4148WS</text>
<text x="29.1" y="157.1">D3</text>
<text x="58.4" y="157.1">K3</text>
<text x="58.4" y="159.6">G5V-1</text>
<text x="171.3" y="159.6">GND1</text>
<text x="153.7" y="167.2">R6</text>
<text x="166.1" y="166.5">2N7002</text>
<text x="166.6" y="164.2">Q2</text>
<text x="49.4" y="173.6">GND1</text>
<text x="106.6" y="173.6">GND1</text>
<text x="153.7" y="169.8">10k</text>
<text x="34.3" y="179.9">R7</text>
<text x="44.2" y="179.2">2N7002</text>
<text x="44.7" y="176.9">Q3</text>
<text x="149.1" y="178.7">GND</text>
<text x="161.8" y="176.1">GND</text>
<text x="34.3" y="182.5">10k</text>
<text x="29.7" y="191.4">GND</text>
<text x="39.9" y="188.8">GND</text>
<text x="86.9" y="191.4">GND</text>
<text x="97" y="188.8">GND</text>
</g>
<g font-size="1.8" fill="#a90000">
<text x="41.8" y="26.4">1</text>
<text x="41.8" y="29">2</text>
<text x="243.8" y="29">1</text>
<text x="41.8" y="31.5">3</text>
<text x="41.8" y="34">4</text>
<text x="243.8" y="31.5">2</text>
<text x="243.8" y="34">3</text>
<text x="41.8" y="36.6">5</text>
<text x="41.8" y="39.1">6</text>
<text x="243.8" y="36.6">4</text>
<text x="243.8" y="39.1">5</text>
<text x="243.8" y="41.7">6</text>
<text x="243.8" y="44.2">7</text>
<text x="243.8" y="46.7">8</text>
<text x="89.5" y="54.4">3</text>
<text x="97.1" y="54.4">2</text>
<text x="93.7" y="61.7" transform="rotate(-90 93.7 61.7)">1</text>
<text x="166.1" y="89.6" transform="rotate(-90 166.1 89.6)">2</text>
<text x="173.7" y="89.6" transform="rotate(-90 173.7 89.6)">1</text>
<text x="178.8" y="90.2" transform="rotate(-90 178.8 90.2)">10</text>
<text x="65.8" y="101.6" transform="rotate(-90 65.8 101.6)">16</text>
<text x="53.3" y="103.9">14</text>
<text x="53.3" y="106.4">15</text>
<text x="76.8" y="103.9">4</text>
<text x="76.8" y="106.4">5</text>
<text x="166.1" y="102.3" transform="rotate(-90 166.1 102.3)">9</text>
<text x="176.3" y="102.3" transform="rotate(-90 176.3 102.3)">5</text>
<text x="53.3" y="111.5">13</text>
<text x="76.8" y="109">6</text>
<text x="76.8" y="111.5">7</text>
<text x="159.3" y="111.5">1</text>
<text x="166.1" y="108.7" transform="rotate(-90 166.1 108.7)">3</text>
<text x="183.9" y="112.5" transform="rotate(-90 183.9 112.5)">2</text>
<text x="53.9" y="116.6">1</text>
<text x="53.9" y="119.1">2</text>
<text x="76.2" y="116.6">10</text>
<text x="76.2" y="119.1">11</text>
<text x="76.8" y="114">9</text>
<text x="166.1" y="116.3" transform="rotate(-90 166.1 116.3)">2</text>
<text x="179.6" y="114">1</text>
<text x="187.3" y="114">3</text>
<text x="53.9" y="121.7">3</text>
<text x="76.2" y="121.7">12</text>
<text x="65.8" y="126.4" transform="rotate(-90 65.8 126.4)">8</text>
<text x="163.6" y="137.9" transform="rotate(-90 163.6 137.9)">2</text>
<text x="171.2" y="137.9" transform="rotate(-90 171.2 137.9)">1</text>
<text x="176.3" y="138.5" transform="rotate(-90 176.3 138.5)">10</text>
<text x="41.7" y="151.8" transform="rotate(-90 41.7 151.8)">2</text>
<text x="49.3" y="151.8" transform="rotate(-90 49.3 151.8)">1</text>
<text x="54.4" y="152.4" transform="rotate(-90 54.4 152.4)">10</text>
<text x="163.6" y="150.6" transform="rotate(-90 163.6 150.6)">9</text>
<text x="173.7" y="150.6" transform="rotate(-90 173.7 150.6)">5</text>
<text x="163.6" y="159.5" transform="rotate(-90 163.6 159.5)">3</text>
<text x="41.7" y="164.5" transform="rotate(-90 41.7 164.5)">9</text>
<text x="51.8" y="164.5" transform="rotate(-90 51.8 164.5)">5</text>
<text x="156.8" y="162.3">1</text>
<text x="163.6" y="167.1" transform="rotate(-90 163.6 167.1)">2</text>
<text x="41.7" y="172.2" transform="rotate(-90 41.7 172.2)">3</text>
<text x="34.9" y="175">1</text>
<text x="41.7" y="179.8" transform="rotate(-90 41.7 179.8)">2</text>
</g>
<g font-size="1.8" fill="#0000c2">
<text x="164.1" y="51.5">V_{f}</text>
<text x="164.1" y="53.6">I</text>
<text x="166.9" y="51.5">=</text>
<text x="167" y="53.6">=</text>
<text x="169.7" y="51.5">1.85</text>
<text x="169.8" y="53.6">1</text>
<text x="172.2" y="53.6">mA</text>
<text x="175.1" y="51.5">V</text>
<text x="74.2" y="57.2">Reverse</text>
<text x="77.1" y="59.3">protection</text>
<text x="82.7" y="57.2">polarity</text>
<text x="157" y="61.7">Power</text>
<text x="163.8" y="61.7">OK</text>
<text x="190.1" y="103.5">Jumpers</text>
<text x="190.8" y="107.5">rather</text>
<text x="191.4" y="105.5">control</text>
<text x="197.7" y="107.5">than</text>
<text x="199.1" y="103.5">to</text>
<text x="199.3" y="105.5">configuration</text>
<text x="202.1" y="103.5">allow</text>
<text x="203" y="107.5">dependent</text>
<text x="208.3" y="103.5">direct</text>
<text x="189.9" y="111.6">operate/ready</text>
<text x="195.4" y="109.6">mode</text>
<text x="201.7" y="109.6">(either</text>
<text x="204.7" y="111.6">or</text>
<text x="207.8" y="111.6">fault).</text>
</g>
<g font-size="1.8" fill="#aaa">
<text x="223.3" y="52.1" transform="rotate(-90 223.3 52.1)">1</text>
<text x="225.8" y="52.1" transform="rotate(-90 225.8 52.1)">2</text>
<text x="228.3" y="52.1" transform="rotate(-90 228.3 52.1)">3</text>
<text x="230.9" y="52.1" transform="rotate(-90 230.9 52.1)">4</text>
<text x="233.4" y="52.1" transform="rotate(-90 233.4 52.1)">5</text>
<text x="236" y="52.1" transform="rotate(-90 236 52.1)">6</text>
<text x="238.5" y="52.1" transform="rotate(-90 238.5 52.1)">7</text>
<text x="241" y="52.1" transform="rotate(-90 241 52.1)">8</text>
<text x="245" y="74.7">1</text>
<text x="245" y="77.2">2</text>
<text x="256.5" y="111.5">1</text>
<text x="256.5" y="114">2</text>
<text x="256.5" y="116.6">3</text>
<text x="256.5" y="119.1">4</text>
<text x="256.5" y="121.7">5</text>
<text x="256.5" y="124.2">6</text>
<text x="256.5" y="126.7">7</text>
<text x="256.5" y="129.3">8</text>
<text x="98.8" y="151.8" transform="rotate(-90 98.8 151.8)">2</text>
<text x="106.4" y="151.8" transform="rotate(-90 106.4 151.8)">1</text>
<text x="111.5" y="152.4" transform="rotate(-90 111.5 152.4)">10</text>
<text x="98.8" y="164.5" transform="rotate(-90 98.8 164.5)">9</text>
<text x="109" y="164.5" transform="rotate(-90 109 164.5)">5</text>
<text x="98.8" y="172.2" transform="rotate(-90 98.8 172.2)">3</text>
<text x="92" y="175">1</text>
<text x="98.8" y="179.8" transform="rotate(-90 98.8 179.8)">2</text>
</g>
<g font-size="1.8" fill="#989898">
<text x="231.2" y="59.3">J3</text>
<text x="226.5" y="61.8">Conn_01x08</text>
<text x="243" y="72">Conn_01x02</text>
<text x="247.7" y="69.4">J4</text>
<text x="28.1" y="99.9">10k</text>
<text x="29.1" y="97.4">R4</text>
<text x="40.6" y="97.4">R3</text>
<text x="40.6" y="99.9">10k</text>
<text x="262.9" y="120.2">J5</text>
<text x="262.9" y="122.8">Conn_01x08</text>
<text x="78.6" y="159.6">1N4148WS</text>
<text x="86.2" y="157.1">D4</text>
<text x="115.6" y="157.1">K4</text>
<text x="115.6" y="159.6">G5V-1</text>
<text x="91.4" y="179.9">R8</text>
<text x="101.4" y="179.2">2N7002</text>
<text x="101.9" y="176.9">Q4</text>
<text x="91.4" y="182.5">10k</text>
</g>
<g font-size=".9" fill="#989898">
<text x="252.9" y="116.6">R9</text>
<text x="252.9" y="118.1">0</text>
<text x="252.9" y="119.2">R10</text>
<text x="252.9" y="124.2">R12</text>
<text x="252.9" y="125.8">0</text>
<text x="252.9" y="120.7">0</text>
<text x="252.9" y="121.7">R11</text>
<text x="252.9" y="123.2">0</text>
<text x="252.9" y="126.8">R13</text>
<text x="252.9" y="128.3">0</text>
<text x="252.9" y="129.3">R14</text>
<text x="252.9" y="130.8">0</text>
</g>
</svg>
